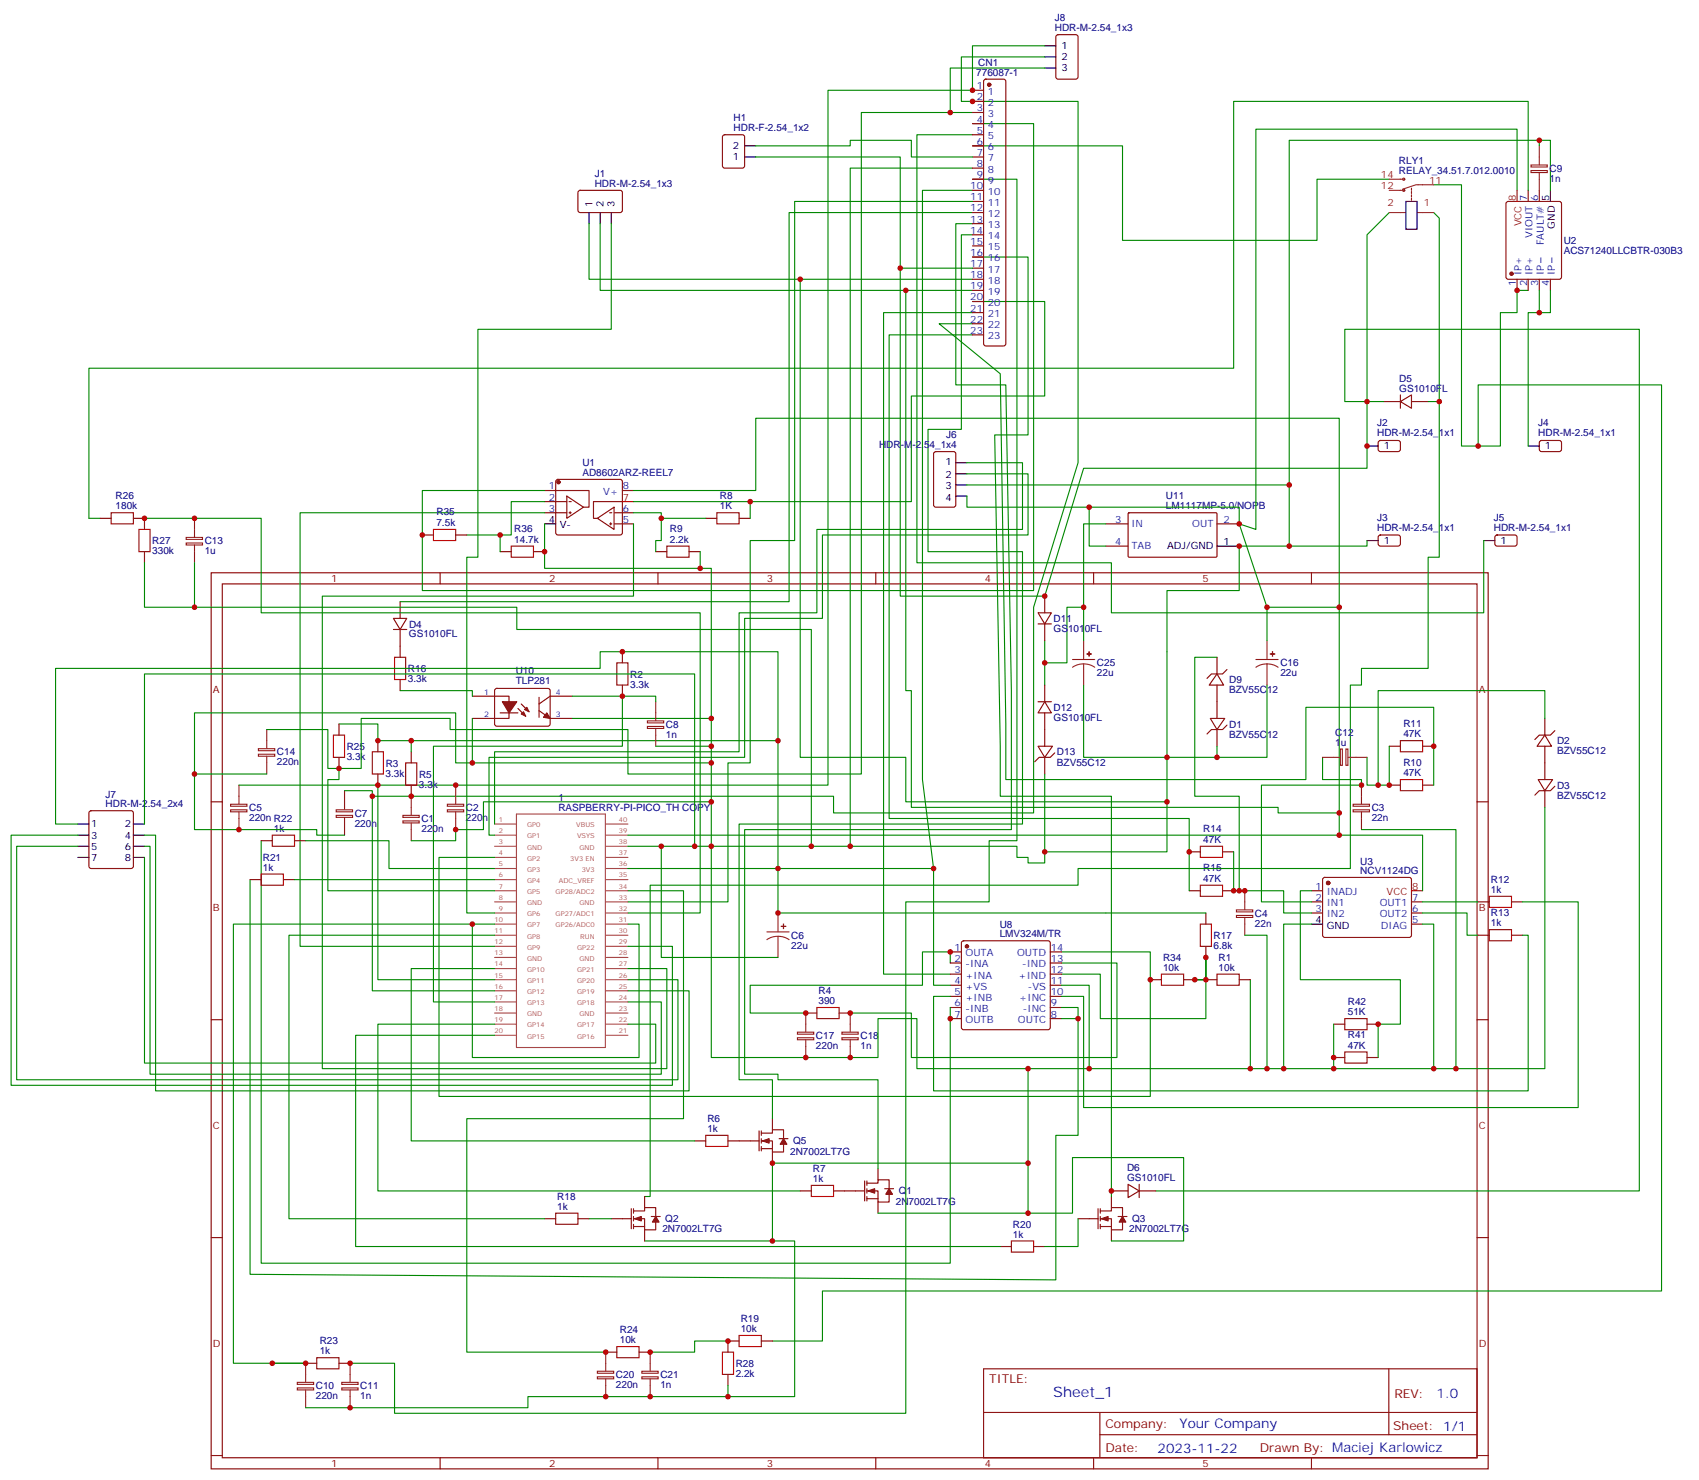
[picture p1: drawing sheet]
<svg xmlns="http://www.w3.org/2000/svg" width="539mm" height="470mm" viewBox="0 0 539 470" stroke-linecap="round" stroke-linejoin="round" font-family="sans-serif">
<g fill="none" stroke="#870000" stroke-width=".35">
<path d="M335.4 11.2l.4-.2h5.7l.6 .4 .1 13-.5 .7h-5.9l-.6-.4-.1-13zM308.7 28.6h3.5M308.7 32.2h3.5M308.7 35.7h3.5M308.7 39.2h3.5M312.4 25.3l.5-.2h5.7l.5 .2 .2 .5v83.3l-.3 .5-.4 .2h-5.7l-.5-.2-.2-.5v-83.3zM229.5 43l.5-.2h5.7l.6 .4 .1 9.4-.5 .7h-5.9l-.6-.4-.1-9.4zM308.7 42.8h3.5M308.7 46.3h3.5M308.7 49.8h3.5M308.7 53.3h3.5M308.7 56.9h3.5"/>
<path d="M183.7 60.6l.4-.2 13 .1 .5 .6-.1 5.9-.7 .5-12.9-.1-.5-.7v-5.6zM308.7 60.4h3.5M308.7 63.9h3.5M308.7 67.5h3.5M308.7 71h3.5M308.7 74.5h3.5M308.7 78h3.5M478.2 64.1l.5-.2h16.2l.5 .2 .3 .5v23.3l-.3 .5-.5 .2h-16.2l-.5-.2-.2-.5v-23.3zM485.1 60.4v3.5M488.6 60.4v3.5M308.7 81.6h3.5M308.7 85.1h3.5"/>
<path d="M308.7 88.6h3.5M308.7 92.1h3.5M308.7 95.7h3.5M308.7 99.2h3.5M481.5 88.6v3.5M485.1 88.6v3.5M488.6 88.6v3.5M492.1 88.6v3.5M308.7 102.7h3.5M308.7 106.3h3.5M437.7 140l.4-.2h6l.4 .7-.1 2.4-.6 .4-5.9-.1-.5-.6v-2.1zM439.2 127.4h5.3"/>
<path d="M444.5 127.4l3.5-2.1v4.2zM444.5 125.3v4.2M448 127.4h5.3M488.8 140l.5-.2h5.9l.5 .7-.1 2.4-.7 .4-5.9-.1-.4-.6v-2.1zM172.9 155.6h14.1v5.3h-1.8M172.9 159.2h7M176.6 152.3l.5-.2h19.7l.5 .2 .3 .5v16.3l-.3 .5-.5 .2h-19.7l-.5-.3-.2-.4v-16.3zM179.9 157.4l5.3 3.5-5.3 3.6zM180.6 159.2h.7M197.6 159.2h-9.2v5.3h1.4M197.6 155.6h3.5M296.6 143.5l.4-.2h5.7l.6 .4 .1 16.5-.5 .7h-5.9l-.6-.4-.1-16.5z"/>
<path d="M31.7 164.5h3.6M42.3 164.5h3.6v3.5M45.9 175v3.6M134.1 169.8h3.5M144.6 169.8h3.6M158.7 175h3.6M169.3 175h3.6M172.9 162.7h7M180.6 162.7h.7M181 162.3v.8M189.6 164.5l5.3-3.6v7.1zM193.5 166.2h.7"/>
<path d="M193.5 162.7h.7M193.9 165.9v.7M195.1 166.2h6M195.1 162.7h6M208.1 175h3.6M218.7 175h3.5M224 164.5h3.5M234.6 164.5h3.5M351 166.2h7.1M351 173.3h7.1M358.1 162.9l.3-.2h27.7l.2 .4-.1 13.5-.3 .2h-27.7l-.1-.3zM386.3 166.2h7"/>
<path d="M437.7 170l.4-.2h6l.4 .7-.1 2.4-.6 .4-5.9-.1-.5-.6v-2.1zM474.7 170l.5-.2h5.9l.4 .7v2.4l-.7 .4-5.9-.1-.4-.6v-2.1zM67 181.8h405.4v284.3h-405.4zM70.6 185.3h398.2v277.3h-398.2zM124.9 196.2h4.2l-2.1 3.5zM124.9 199.7h4.2M127 190.9v5.3M127 199.7v8.9M139.7 181.8v3.5M208.8 181.8v3.5M278 181.8v3.5M329.5 194.5h4.2l-2.1 3.5z"/>
<path d="M329.5 198h4.2M331.6 189.2v5.3M331.6 198v5.3M347.1 181.8v3.5M416.3 181.8v3.5M127 215.6v3.5M157.2 218.6l.5-.2 16.5 .1 .4 .6v10.9l-.7 .4h-16.5l-.4-.7v-10.6zM197.6 206.8v3.5M197.6 217.4v3.5M331.6 217.4v5.3M386.3 213.9l2.1 3.5h-4.6zM386.3 208.6v5.3"/>
<path d="M386.3 217.4v10.6M389.5 212.4l-1.4 1.5h-3.6l-1.4 1.4M107.6 229.7v3.6M119.9 235v3.5M130.5 238.5v3.6M149.9 220.9h11.7v7.1h-11.7M158.7 226.2h5.7M164.4 224.8l2.5 2.5M165.5 223.4l2.4 2.4M171.1 225.5l3.5 2.5h7.1M171.1 221.3v6.3M181.7 220.9h-7.1l-3.5 2.5"/>
<path d="M329.5 236.8h4.6l-2.5 3.5zM329.5 222.7h4.2M331.6 222.7l2.1 3.5h-4.2zM331.6 226.2v10.6M334.8 238.9l-1.4 1.4h-3.6l-1.4 1.4M384.2 228h4.6l-2.5 3.5zM386.3 231.5v5.3M389.5 230.1l-1.4 1.4h-3.6l-1.4 1.4M441 236.8h3.5M451.6 236.8h3.5M490.4 233.3l2.1 3.5h-4.6zM490.4 228v5.3"/>
<path d="M490.4 236.8v10.6M493.5 231.8l-1.4 1.5h-3.5l-1.4 1.4M28.5 257.5l.4-.3h12.7l.5 .3 .2 .5v16.9l-.2 .5-.5 .2h-12.7l-.5-.2-.2-.5v-16.9zM67 254.4h3.6M107.6 240.3v3.5M119.9 245.6v3.5M130.5 249.1v3.6M331.6 240.3v5.3M441 249.1h3.5M451.6 249.1h3.5M468.8 254.4h3.6M488.2 247.4h4.6l-2.4 3.5z"/>
<path d="M490.4 250.9v5.3M493.5 249.5l-1.4 1.4h-3.5l-1.4 1.4M79.4 279.1h3.5M82.9 266.8h3.5M90 279.1h3.5M93.5 266.8h3.5M377.5 270.3h3.5M388.1 270.3h3.5M420 278.6l.5-.2 27.1 .1 .4 .6v17.9l-.7 .5-27.1-.1-.4-.6v-17.7zM305.4 298.7l.5-.2h26.8l.5 .2 .2 .5v26.8l-.3 .5-.4 .2h-26.8l-.5-.2-.2-.5v-26.8zM377.5 282.6h3.5M382.8 289.7v3.5"/>
<path d="M388.1 282.6h3.5M416.3 282.6h3.5M416.3 286.2h3.5M416.3 289.7h3.5M448 286.2h3.6M448 289.7h3.6M448 293.2h3.6M469.2 286.2h3.5M469.2 296.8h3.5M479.8 286.2h3.5M479.8 296.8h3.5M301.6 302h3.6"/>
<path d="M301.6 305.6h3.6M301.6 309.1h3.6M301.6 312.6h3.6M301.6 316.2h3.6M301.6 319.7h3.6M333.4 302h3.5M333.4 305.6h3.5M333.4 309.1h3.5M333.4 312.6h3.5M333.4 316.2h3.5M333.4 319.7h3.5M365.1 310.9h3.6"/>
<path d="M375.7 310.9h3.5M382.8 310.9h3.5M382.8 300.3v3.5M393.3 310.9h3.6M67 323.6h3.6M255.8 321.5h3.5M266.3 321.5h3.6M301.6 323.2h3.6M333.4 323.2h3.5M423.3 325h3.6M423.3 335.6h3.6M433.9 325h3.5"/>
<path d="M433.9 335.6h3.5M468.8 323.6h3.6M240.9 358.8v6.4M241.7 359.6h3.5v-1.1h3.5v2.8M241.7 358.8v1.5M245.2 355v3.5M204.6 379.7v3.5M220.5 362h3.5M231.1 362h9.8M241.7 362h3.5v3.5h3.5v-2.4M241.7 361.3v1.4M241.7 363.8v1.4"/>
<path d="M241.7 364.5h3.5M245.2 365.5v3.6M247.3 361.3h2.8M254 377.9h3.5M264.6 377.9h9.9M274.5 374.7v6.4M275.2 377.9h3.5v3.5h3.5v-2.4M275.2 375.4h3.5v-1h3.5v2.8M275.2 374.7v1.4M275.2 377.2v1.4M275.2 379.7v1.4M278.7 370.8v3.6"/>
<path d="M280.8 377.2h2.8M352.8 377.9h5.3M352.8 379.7v3.5M358.1 375.8l3.5 2.1-3.5 2.1zM361.6 377.9h5.3M361.6 375.8v4.2M67 392.7h3.6M172.9 386.7h3.5M183.4 386.7h3.6M194 386.7h6.4M200.4 383.5v6.4M201.1 386.7h3.5v3.5h3.5v-2.4"/>
<path d="M201.1 384.2h3.5v-1h3.5v2.8M201.1 383.5v1.5M201.1 386v1.4M201.1 388.5v1.4M201.1 389.2h3.5M204.6 390.2v3.6M206.7 386h2.8M275.2 380.4h3.5M278.7 381.4v3.6M317.5 395.5h3.5M328.1 395.5h3.5M342.2 386.7h6.3"/>
<path d="M348.5 383.5v6.4M349.2 386.7h3.6v3.5h3.5v-2.4M349.2 384.2h3.6v-1h3.5v2.8M349.2 389.2h3.6M349.2 383.5v1.5M349.2 386v1.4M349.2 388.5v1.4M352.8 390.2v3.6M354.9 386h2.8M468.8 392.7h3.6M97 432.6h3.5M107.6 432.6h3.5"/>
<path d="M192.3 429h3.5M202.8 429h3.6M231.1 436.1v3.5M234.6 425.5h-3.5v3.5M241.7 425.5h3.5M312.2 434.3h156.6v28.3h-156.6zM440.8 434.4v20.8M312.2 448.2h156.5M349.1 455.2h119.6M349.1 448.2v14.1M67 461.9h3.6M139.7 462.6v3.5"/>
<path d="M208.8 462.6v3.5M278 462.6v3.5M347.1 462.6v3.5M416.3 462.6v3.5M468.8 461.9h3.6"/>
</g>
<g fill="none" stroke="#a64a4a" stroke-width=".35">
<path d="M163.9 258.3h28.3v74.1h-28.3zM157 261.5h6.9M157 265h6.9M157 268.5h6.9M157 272.1h6.9M157 275.6h6.9M157 279.1h6.9M192.4 261.5h6.9M192.4 265h6.9M192.4 268.5h6.9M192.4 272.1h6.9M192.4 275.6h6.9"/>
<path d="M192.4 279.1h6.9M157 282.6h6.9M157 286.2h6.9M157 289.7h6.9M157 293.2h6.9M157 296.8h6.9M192.4 282.6h6.9M192.4 286.2h6.9M192.4 289.7h6.9M192.4 293.2h6.9M192.4 296.8h6.9M157 300.3h6.9"/>
<path d="M157 303.8h6.9M157 307.3h6.9M157 310.9h6.9M157 314.4h6.9M157 317.9h6.9M192.4 300.3h6.9M192.4 303.8h6.9M192.4 307.3h6.9M192.4 310.9h6.9M192.4 314.4h6.9M192.4 317.9h6.9M157 321.5h6.9"/>
<path d="M157 325h6.9M157 328.5h6.9M192.4 321.5h6.9M192.4 325h6.9M192.4 328.5h6.9"/>
</g>
<g fill="none" stroke="#8c2424" stroke-width=".35">
<path d="M441 56.9h4.6M448 59.7v.7M455.1 58.6a18.2 18.2 0 0 0-9.9 1.4M486 52.4h5.1v.6h-5.1zM486 54.1h5.1v.7h-5.1zM488.6 46.3v6M488.6 54.8v5.6M441 67.5h4.9M441 60.4h4.6M448 60.7v.8M448 61.8v.7M448 62.9v.7"/>
<path d="M450.1 67.5h5M59.1 170.5h5.2v.7h-5.2zM59.1 172.3h5.2v.6h-5.2zM61.7 164.5v6M61.7 172.9v5.7M340.4 209.3h7.1M344 210.7l-1.9 .2-1.7 .8M344 210.7l1.8 .2 1.7 .8M344 203.3v6M344 210.7v6.7M398.6 209.3h7.1M402.2 210.7l-1.9 .2-1.7 .8"/>
<path d="M402.2 210.7l1.8 .2 1.7 .8M402.2 203.3v6M402.2 210.7v6.7M82 237.6h5.2v.6h-5.2zM82 239.3h5.2v.7h-5.2zM84.7 231.5v6M84.7 240v5.6M205.5 228.7h5.2v.7h-5.2zM205.5 230.5h5.2v.6h-5.2zM208.1 222.7v6M208.1 231.1v5.7M425.4 237.7h.7v5.2h-.7z"/>
<path d="M427.2 237.7h.6v5.2h-.6zM73.2 255.2h5.2v.6h-5.2zM73.2 257h5.2v.6h-5.2zM75.8 249.1v6M75.8 257.6v5.6M106.7 257h5.2v.6h-5.2zM106.7 258.7h5.2v.7h-5.2zM109.4 250.9v6M109.4 259.4v5.6M127.9 258.7h5.2v.7h-5.2zM130.5 252.7v6M142 255.2h5.2v.6h-5.2z"/>
<path d="M142 257h5.2v.6h-5.2zM144.6 249.1v6M144.6 257.6v5.6M419.8 240.3h5.6M427.9 240.3h6M429.5 255.2h5.2v.6h-5.2zM429.5 257h5.2v.6h-5.2zM432.2 249.1v6M432.2 257.6v5.6M127.9 260.5h5.2v.6h-5.2zM130.5 261.1v5.7M243.4 295.7h7.1"/>
<path d="M246.9 297.1l-1.8 .2-1.7 .9M246.9 297.1l1.9 .2 1.7 .9M246.9 289.7v6M246.9 297.1v6.7M392.5 288.7h5.2v.6h-5.2zM392.5 290.5h5.2v.6h-5.2zM395.1 282.6v6M395.1 291.1v5.7M253.1 327.5h5.2v.7h-5.2zM253.1 329.3h5.2v.6h-5.2zM255.8 321.5v5.9M255.8 329.9v5.7"/>
<path d="M267.2 327.5h5.2v.7h-5.2zM267.2 329.3h5.2v.6h-5.2zM269.9 321.5v5.9M269.9 329.9v5.7M94.4 438.6h5.2v.7h-5.2zM97 432.6v6M108.5 438.6h5.2v.7h-5.2zM111.1 432.6v6M189.6 435.1h5.2v.7h-5.2zM189.6 436.9h5.2v.6h-5.2zM192.3 429v6M192.3 437.5v5.7"/>
<path d="M203.7 435.1h5.2v.7h-5.2zM203.7 436.9h5.2v.6h-5.2zM206.4 429v6M206.4 437.5v5.7M94.4 440.4h5.2v.6h-5.2zM97 441v5.7M108.5 440.4h5.2v.6h-5.2zM111.1 441v5.7"/>
<circle cx="445.6" cy="56.9" r=".35"/>
<circle cx="445.6" cy="60.4" r=".35"/>
</g>
<g fill="none" stroke="#a10000" stroke-width=".35">
<path d="M35.3 162.7h7v3.5h-7zM44.1 168h3.5v7h-3.5zM137.6 168h7v3.5h-7zM162.3 173.3h7v3.5h-7zM211.7 173.3h7v3.5h-7zM227.5 162.7h7.1v3.5h-7.1zM125.2 208.6h3.6v7h-3.6zM195.8 210.3h3.5v7.1h-3.5zM105.8 233.3h3.6v7h-3.6zM118.2 238.5h3.5v7.1h-3.5zM444.5 235h7.1v3.5h-7.1zM128.8 242.1h3.5v7h-3.5z"/>
<path d="M444.5 247.4h7.1v3.5h-7.1zM82.9 277.4h7.1v3.5h-7.1zM86.4 265h7.1v3.5h-7.1zM381 268.5h7.1v3.6h-7.1zM381 293.2h3.5v7.1h-3.5zM381 280.9h7.1v3.5h-7.1zM472.7 284.4h7.1v3.5h-7.1zM472.7 295h7.1v3.5h-7.1zM259.3 319.7h7v3.5h-7zM368.7 309.1h7v3.5h-7zM386.3 309.1h7v3.5h-7zM426.9 323.2h7v3.5h-7z"/>
<path d="M426.9 333.8h7v3.5h-7zM224 360.3h7.1v3.5h-7.1zM257.5 376.1h7.1v3.6h-7.1zM176.4 385h7v3.5h-7zM321 393.8h7.1v3.5h-7.1zM100.5 430.8h7.1v3.5h-7.1zM195.8 427.3h7v3.5h-7zM229.3 429h3.5v7.1h-3.5zM234.6 423.8h7.1v3.5h-7.1z"/>
</g>
<g fill="none" stroke="#008700" stroke-width=".35">
<path d="M331.6 14.5h-22.9v14.1h-45.9v220.5h-142.9v61.8h37.1M331.6 18.1h-26.4v14.1h37v114.6l-14.1 45.9v65.3h-63.5v-5.3h-146.4v61.7h38.8M308.7 39.2h19.4v148.2h-194v-31.8h38.8M308.7 35.7h-35.3v209.9h-74.1v-14.1h-56.4v-3.5h-28.2v15.8h-7.1M331.6 21.6h-30v14.1M239.9 49.8h45.9v139.4h45.8l12.4-40.6h89.9v-74.1l7.1-7M239.9 46.3h30v-1.8h19.4v5.3h19.4M308.7 53.3h-38.8v215.2h-44.1v-26.4h-75.9v-14.1M308.7 42.8h-17.7v135.8h61.8v15.9h118.2v-23M308.7 46.3h47.6v30h61.7v-19.4h23M308.7 56.9h14.1v209.9h-8.8v19.4h-26.5v162.3h-162.3v-15.9h-14.1M455.1 58.6h8.8v82.9h5.3v-19.4h58.2v287.5h-266.3v15.9h-15.9"/>
<path d="M488.6 44.5v1.8M187 71v17.6h67M190.5 71v21.1h97M194 71v33.5h-42.3v72.3h-3.5v112.9h8.8M308.7 67.5h-58.2v123.4h-123.5M308.7 74.5h-3.5v61.7h-10.6v38.8h30v86.5h-90v81.1h10.6v12.4M308.7 71h-5.3v51.1h15.9l1.7 97v44.1h-84.6v77.7h10.5v1.7h31.8v28.2M308.7 60.4h-15.9v187l3.5 28.2M308.7 63.9h-56.5v107.6h-14.1v70.6h-7v44.1h-31.8M455.1 67.5l1.7 1.7v107.6h-3.5v35.3h-21.1v5.3h-3.6v58.2h-86.4v5.3h-135.8v98.8h-1.8M481.5 60.4v-19.4h-82.9v127l-5.3-1.8M485.1 60.4v-28.2h-93.5v84.6h-363.4v47.7h3.5"/>
<path d="M492.1 60.4v-15.9h-82.9v109.4M285.8 85.1h22.9M308.7 99.2h-28.2v209.9h21.1M308.7 95.7h22.9v30h-42.3v33.5h-88.2M308.7 81.6h17.6v56.4h-10.6l1.8 98.8v15.9h35.3v127M308.7 88.6h-54.7v151.7h33.5v14.1h82.9M308.7 92.1h-21.2v127h1.8v37.1h116.4v1.8h19.4M485.1 92.1h-3.6v7.1h-5.3v42.3h-7M488.6 92.1v7.1h-3.5v42.3M492.1 92.1v7.1h-3.5M308.7 102.7h-10.6l19.4 15.9 1.8 111.1v17.7h95.2v-23h40.6v24.7M308.7 106.3h-26.5v153.4h95.3v22.9"/>
<path d="M439.2 127.4h-12.3v-22.9h93.4v273.4h-153.4M453.3 127.4h3.5M172.9 159.2h-10.6v10.6h-14.1M201.1 155.6h38.8v-22.9h185.2v60M238.1 159.2v5.3M306.9 146.8h17.7v21.2h-65.3v26.5h-24.7v44h-77.6v23M306.9 150.4h19.4v19.4h-65.2v26.4h-24.7v44.1h-81.2v24.7h1.8M306.9 153.9h102.3v19.4M306.9 157.4v3.5h38.8M45.9 178.6v14.1h15.8M45.9 164.5h37v30h139.3v95.2h-22.9M61.7 178.6v14.1"/>
<path d="M158.7 169.8v5.2M172.9 162.7h-77.7v137.6h61.8M172.9 166.2v14.1h52.9v47.7M201.1 162.7h8.8v1.8h14.1M201.1 166.2v23h-98.8v149.9h109.4v-31.8h-12.4M209.9 164.5v7h-1.8v3.5M222.2 175v5.3M351 166.2h-7v37.1M351 173.3h-5.3v-12.4h47.6v5.3l8.9 26.5v10.6M433.9 171.5v1.8h-40.6v14.1h-22.9v82.9h-38.8M61.7 192.7h102.3v7h93.5v68.8M344 192.7h-5.3v17.6h-7.1"/>
<path d="M402.2 192.7h22.9v72.3h-225.8M127 219.1h22.9v1.8M331.6 203.3v14.1M344 217.4v22.9h58.2v-22.9M386.3 208.6h-7.1v44.1h14.1v29.9M84.7 231.5h19.4v12.3h3.5v3.6h-3.5v35.2h52.9M107.6 229.7h12.3v5.3h10.6v3.5M130.5 235h116.4M181.7 228h44.1v14.1M181.7 220.9h15.9v15.9h-60v81.1h19.4M197.6 220.9h10.5v1.8M208.1 236.8h17.7"/>
<path d="M386.3 236.8v3.5M441 236.8v12.3h-3.6M490.4 228v-8.9h-53v30h-3.5v-8.8M61.7 245.6h23M75.8 249.1h44.1M109.4 250.9h8.8v1.8M149.9 242.1h-5.3v-15.9h-82.9v37h38.8v1.8h8.9M225.8 254.4h-72.3v8.8h-8.9v3.6h-14.1M331.6 245.6v28.2h-5.3v-1.7h-3.5v-3.6h-52.9M419.8 240.3v7.1h12.4v1.7h-31.8v37.1h15.9M490.4 256.2v82.9h-28.3M24.7 261.5h-7.1v-49.4h172.9v-5.3h56.4v68.8h49.4v37h5.3"/>
<path d="M24.7 265h-21.2v79.4h209.9v-44.1h-14.1M24.7 268.5h-19.4v74.1h209.9v-31.7h-15.9M45.9 261.5v-47.6h174.6v54.6M45.9 272.1v65.2h162.2v-12.3h-8.8M45.9 268.5h1.7v72.4h162.3v-23h-10.6M45.9 265h3.5v81.1h169.3v-31.7h-19.4M79.4 279.1v125.3l255.7 1.7v-45.8h7.1v-37.1h-5.3M82.9 266.8v134h218.7v-81.1M93.5 279.1h63.5M97 266.8h26.5v8.8h33.5M157 272.1h-17.7v75.8h225.8v-45.9h-28.2M199.3 268.5h26.5v67.1h52.9v-12.4h12.3v15.9h105.9v-28.2"/>
<path d="M199.3 275.6h47.6v14.1h135.9M209.9 268.5v35.3h37M391.6 270.3v12.3h15.9v7.1h8.8M425.1 265h26.5v17.6M432.2 263.2h29.9v75.9h-38.8M149.9 293.2v42.4h52.9v-42.4h-3.5M157 296.8h-65.3v89.9h81.2M157 293.2h-82.9v139.4h22.9M199.3 282.6h17.7v72.4h-68.8v74h44.1M395.1 296.8h7.1v42.3M416.3 293.2h-8.8v45.9h-10.6M416.3 282.6h-3.6v28.3h31.8v14.1h-7.1v10.6"/>
<path d="M451.6 289.7h14.1v7.1h3.5M451.6 293.2h3.5v45.9M451.6 286.2h17.6M483.3 286.2h17.6v65.2h-156.9v-35.2h-7.1M483.3 296.8h1.8v49.3h-188.8v-29.9h5.3M157 307.3h-26.5v54.7h90M301.6 305.6v-3.6h-8.8v10.6h-54.7v8.9h17.7M336.9 305.6h17.6v30h-65.2v-14.1h-19.4M336.9 309.1h12.3v14.1h33.6v-19.4v7.1h-3.6h3.6M336.9 312.6h8.8v26.5M336.9 319.7h5.3v3.5M157 325h-37.1v52.9h134.1"/>
<path d="M157 328.5h-44.1v67h204.6M326.3 339.1v45.9h-47.6M423.3 325v14.1h-15.8M326.3 369.1h-81.1v24.7h-40.6M187 386.7h7M245.2 393.8h7v49.4h-21.1M326.3 385h14.1v-17.7h35.3v26.5h-22.9M342.2 386.7v8.8h-10.6M231.1 425.5h-10.6v3.5h-14.1M231.1 439.6v3.6h-63.5v3.5h-70.6"/>
</g>
<g fill="#8c2424" stroke="#8c2424" stroke-width=".35">
<path d="M403.2 207.5h1.4z"/>
<path d="M403.9 206.8v1.4z"/>
<path d="M345 207.5h1.4z"/>
<path d="M345.7 206.8v1.4z"/>
<path d="M248 293.9l1.4 .1z"/>
<path d="M248.7 293.2v1.4z"/>
</g>
<g fill="none" stroke="#000" stroke-width=".35">
<path d="M331.6 14.5h3.5M331.6 18.1h3.5M331.6 21.6h3.5M236.4 49.8h3.5M236.4 46.3h3.5M187 67.5v3.5M190.5 67.5v3.5M194 67.5v3.5M446.3 63.9h3.5v8.8h-3.5zM492.1 60.4v3.5M303.4 146.8h3.5M303.4 150.4h3.5"/>
<path d="M303.4 153.9h3.5M303.4 157.4h3.5M433.9 141.5h3.5M485.1 141.5h3.5M172.9 166.2h3.5M386.3 173.3h7M433.9 171.5h3.5M471 171.5h3.5M24.7 261.5h3.5M24.7 265h3.5M24.7 268.5h3.5M24.7 272.1h3.5"/>
<path d="M42.3 261.5h3.6M42.3 265h3.6M42.3 268.5h3.6M42.3 272.1h3.6M416.3 293.2h3.5"/>
</g>
<g fill="#870000" stroke="#870000" stroke-width=".35">
<path d="M173.6 226.2l1 1.8-2.1-.4z"/>
<path d="M165.5 226.6l.7-.8 .7 1.5z"/>
<path d="M167.2 224.4l.7 1.4-1.4-.7z"/>
<path d="M159.5 222.7h4.5l-2.4 3.5z"/>
<path d="M248.7 361.3l1.1 1.8h-2.2z"/>
<path d="M242 362l2.1-.7v1.4z"/>
<path d="M282.2 377.2l1.1 1.8h-2.1z"/>
<path d="M275.5 377.9l2.1-.7v1.4z"/>
<path d="M208.1 386l1.1 1.8h-2.1z"/>
<path d="M201.4 386.7l2.2-.7v1.4z"/>
<path d="M356.3 386l1.1 1.8h-2.2z"/>
<path d="M349.6 386.7l2.1-.7v1.4z"/>
<circle cx="177.3" cy="153" r=".53"/>
<circle cx="421.6" cy="280.2" r=".53"/>
<circle cx="306.9" cy="300.3" r=".53"/>
<circle cx="479.8" cy="86.9" r=".53"/>
<circle cx="314" cy="26.9" r=".53"/>
</g>
<path d="M481.5 60.4v3.5M197.6 159.2h3.5M448 282.6h3.6" fill="none" stroke="#f00" stroke-width=".35"/>
<g fill="#c00">
<circle cx="269.9" cy="321.5" r=".88"/>
<circle cx="269.9" cy="335.6" r=".88"/>
<circle cx="255.8" cy="335.6" r=".88"/>
<circle cx="382.8" cy="310.9" r=".88"/>
<circle cx="382.8" cy="303.8" r=".88"/>
<circle cx="225.8" cy="268.5" r=".88"/>
<circle cx="331.6" cy="210.3" r=".88"/>
<circle cx="344" cy="192.7" r=".88"/>
<circle cx="370.4" cy="240.3" r=".88"/>
<circle cx="393.3" cy="166.2" r=".88"/>
<circle cx="269.9" cy="268.5" r=".88"/>
<circle cx="331.6" cy="270.3" r=".88"/>
<circle cx="225.8" cy="242.1" r=".88"/>
<circle cx="197.6" cy="220.9" r=".88"/>
<circle cx="246.9" cy="275.6" r=".88"/>
<circle cx="119.9" cy="249.1" r=".88"/>
<circle cx="130.5" cy="252.7" r=".88"/>
<circle cx="144.6" cy="249.1" r=".88"/>
<circle cx="225.8" cy="254.4" r=".88"/>
<circle cx="144.6" cy="263.2" r=".88"/>
<circle cx="246.9" cy="235" r=".88"/>
<circle cx="130.5" cy="235" r=".88"/>
<circle cx="326.3" cy="339.1" r=".88"/>
<circle cx="326.3" cy="369.1" r=".88"/>
<circle cx="402.2" cy="192.7" r=".88"/>
<circle cx="425.1" cy="192.7" r=".88"/>
<circle cx="225.8" cy="228" r=".88"/>
<circle cx="134.1" cy="169.8" r=".88"/>
<circle cx="172.9" cy="175" r=".88"/>
<circle cx="158.8" cy="169.8" r=".88"/>
<circle cx="246.9" cy="289.7" r=".88"/>
<circle cx="209.9" cy="268.5" r=".88"/>
<circle cx="238.1" cy="159.2" r=".88"/>
<circle cx="209.9" cy="164.5" r=".88"/>
<circle cx="222.3" cy="180.3" r=".88"/>
<circle cx="255.8" cy="321.5" r=".88"/>
<circle cx="301.6" cy="302" r=".88"/>
<circle cx="379.2" cy="310.9" r=".88"/>
<circle cx="365.1" cy="310.9" r=".88"/>
<circle cx="345.7" cy="339.1" r=".88"/>
<circle cx="396.9" cy="339.1" r=".88"/>
<circle cx="437.4" cy="325" r=".88"/>
<circle cx="407.5" cy="339.1" r=".88"/>
<circle cx="423.3" cy="335.6" r=".88"/>
<circle cx="423.3" cy="339.1" r=".88"/>
<circle cx="425.1" cy="265" r=".88"/>
<circle cx="455.1" cy="236.8" r=".88"/>
<circle cx="455.1" cy="339.1" r=".88"/>
<circle cx="391.6" cy="282.6" r=".88"/>
<circle cx="395.1" cy="282.6" r=".88"/>
<circle cx="402.2" cy="339.1" r=".88"/>
<circle cx="377.5" cy="270.3" r=".88"/>
<circle cx="462.1" cy="339.1" r=".88"/>
<circle cx="393.3" cy="282.6" r=".88"/>
<circle cx="386.3" cy="240.3" r=".88"/>
<circle cx="393.3" cy="173.3" r=".88"/>
<circle cx="245.2" cy="369.1" r=".88"/>
<circle cx="456.8" cy="127.4" r=".88"/>
<circle cx="231.1" cy="425.5" r=".88"/>
<circle cx="206.4" cy="429" r=".88"/>
<circle cx="192.3" cy="429" r=".88"/>
<circle cx="192.3" cy="443.2" r=".88"/>
<circle cx="206.4" cy="443.2" r=".88"/>
<circle cx="245.2" cy="393.8" r=".88"/>
<circle cx="231.1" cy="443.2" r=".88"/>
<circle cx="326.3" cy="385" r=".88"/>
<circle cx="370.4" cy="254.4" r=".88"/>
<circle cx="425.1" cy="258" r=".88"/>
<circle cx="342.2" cy="323.2" r=".88"/>
<circle cx="301.6" cy="323.2" r=".88"/>
<circle cx="97" cy="432.6" r=".88"/>
<circle cx="86.4" cy="432.6" r=".88"/>
<circle cx="111.1" cy="446.7" r=".88"/>
<circle cx="111.1" cy="432.6" r=".88"/>
<circle cx="118.2" cy="252.7" r=".88"/>
<circle cx="149.9" cy="242.1" r=".88"/>
<circle cx="75.8" cy="263.2" r=".88"/>
<circle cx="225.8" cy="236.8" r=".88"/>
<circle cx="352.8" cy="377.9" r=".88"/>
<circle cx="433.9" cy="141.5" r=".88"/>
<circle cx="433.9" cy="127.4" r=".88"/>
<circle cx="331.6" cy="189.2" r=".88"/>
<circle cx="409.2" cy="173.3" r=".88"/>
<circle cx="345.7" cy="160.9" r=".88"/>
<circle cx="197.6" cy="206.8" r=".88"/>
<circle cx="220.5" cy="268.5" r=".88"/>
<circle cx="469.2" cy="141.5" r=".88"/>
<circle cx="45.9" cy="164.5" r=".88"/>
<circle cx="61.7" cy="164.5" r=".88"/>
<circle cx="481.5" cy="92.1" r=".88"/>
<circle cx="488.6" cy="99.2" r=".88"/>
<circle cx="409.2" cy="153.9" r=".88"/>
<circle cx="488.6" cy="44.5" r=".88"/>
<circle cx="257.5" cy="268.5" r=".88"/>
<circle cx="61.7" cy="192.7" r=".88"/>
<circle cx="432.2" cy="249.1" r=".88"/>
<circle cx="437.4" cy="249.1" r=".88"/>
<circle cx="441" cy="249.1" r=".88"/>
<circle cx="149.9" cy="293.2" r=".88"/>
<circle cx="296.3" cy="275.6" r=".88"/>
<circle cx="119.9" cy="235" r=".88"/>
<circle cx="107.6" cy="243.8" r=".88"/>
<circle cx="61.7" cy="245.6" r=".88"/>
<circle cx="285.8" cy="85.1" r=".88"/>
<circle cx="287.5" cy="92.1" r=".88"/>
<circle cx="254" cy="88.6" r=".88"/>
<circle cx="308.7" cy="28.6" r=".88"/>
<circle cx="308.7" cy="32.2" r=".88"/>
<circle cx="301.6" cy="35.7" r=".88"/>
</g>
<text font-size="4.6" fill="#00f" x="334.3" y="443.4">Sheet_1</text>
<g font-size="4.2" fill="#00f">
<text x="456" y="443.6">1.0</text>
<text x="374.4" y="453.2">Your Company</text>
<text x="367.5" y="461">2023-11-22</text>
</g>
<g font-size="3.9" fill="#800">
<text x="314" y="438.9">TITLE:</text>
<text x="442.6" y="443.6">REV:</text>
<text x="350.9" y="453.1">Company:</text>
<text x="442.2" y="453.7">Sheet: 1/1</text>
<text x="350.9" y="460.8">Date:</text>
<text x="399.9" y="460.9">Drawn By: Maciej Karlowicz</text>
</g>
<g font-size="3.2" fill="#000080">
<text x="334.8" y="9.9">HDR-M-2.54_1x3</text>
<text x="334.8" y="6.7">J8</text>
<text x="309.9" y="24">776087-1</text>
<text x="310.5" y="20.8">CN1</text>
<text x="232.8" y="41.7">HDR-F-2.54_1x2</text>
<text x="232.8" y="38.5">H1</text>
<text x="444" y="51.9">RLY1</text>
<text x="188.8" y="59.3">HDR-M-2.54_1x3</text>
<text x="188.8" y="56.2">J1</text>
<text x="444" y="55.1">RELAY_34.51.7.012.0010</text>
<text x="491.8" y="54.5">C9</text>
<text x="491.8" y="57.7">1n</text>
<text x="496.4" y="77.4">U2</text>
<text x="496.4" y="80.6">ACS71240LLCBTR-030B3</text>
<text x="444.2" y="124.2">GS1010FL</text>
<text x="444.2" y="121.1">D5</text>
<text x="437.1" y="135.2">J2</text>
<text x="488.3" y="135.2">J4</text>
<text x="279" y="142.2">HDR-M-2.54_1x4</text>
<text x="300.4" y="139.1">J6</text>
<text x="437.1" y="138.4">HDR-M-2.54_1x1</text>
<text x="488.3" y="138.4">HDR-M-2.54_1x1</text>
<text x="184.8" y="148">U1</text>
<text x="184.8" y="150.9">AD8602ARZ-REEL7</text>
<text x="36.7" y="161.6">180k</text>
<text x="36.7" y="158.5">R26</text>
<text x="228.5" y="161.6">1K</text>
<text x="228.5" y="158.3">R8</text>
<text x="370.1" y="161.5">LM1117MP-5.0/NOPB</text>
<text x="370.1" y="158.3">U11</text>
<text x="138.5" y="166.9">7.5k</text>
<text x="138.5" y="163.5">R35</text>
<text x="437.1" y="165.2">J3</text>
<text x="474.2" y="165.2">J5</text>
<text x="48.3" y="172.7">R27</text>
<text x="65" y="172.7">C13</text>
<text x="163.2" y="172.2">14.7k</text>
<text x="163.2" y="168.8">R36</text>
<text x="212.6" y="172.2">2.2k</text>
<text x="212.6" y="168.8">R9</text>
<text x="437.1" y="168.3">HDR-M-2.54_1x1</text>
<text x="474.2" y="168.3">HDR-M-2.54_1x1</text>
<text x="48.3" y="175.8">330k</text>
<text x="65" y="175.8">1u</text>
<text x="334.4" y="197.4">D11</text>
<text x="129.8" y="202.3">GS1010FL</text>
<text x="129.8" y="199.2">D4</text>
<text x="334.4" y="200.5">GS1010FL</text>
<text x="129.5" y="213.2">R16</text>
<text x="163.7" y="213.8">U10</text>
<text x="200" y="215">R2</text>
<text x="348.2" y="214.6">22u</text>
<text x="348.2" y="211.4">C25</text>
<text x="406.4" y="214.6">22u</text>
<text x="406.4" y="211.4">C16</text>
<text x="129.5" y="216.4">3.3k</text>
<text x="163.7" y="217">TLP281</text>
<text x="200" y="218.2">3.3k</text>
<text x="390.2" y="219.9">BZV55C12</text>
<text x="390.2" y="216.7">D9</text>
<text x="334.4" y="225.6">D12</text>
<text x="211.4" y="230.9">C8</text>
<text x="334.4" y="228.8">GS1010FL</text>
<text x="390.2" y="230.9">D1</text>
<text x="423.8" y="233.5">C12</text>
<text x="445.4" y="234">47K</text>
<text x="445.5" y="230.6">R11</text>
<text x="87.9" y="239.7">C14</text>
<text x="110.1" y="237.9">R25</text>
<text x="211.4" y="234.1">1n</text>
<text x="335.5" y="239.7">D13</text>
<text x="390.2" y="234.1">BZV55C12</text>
<text x="423.8" y="236.6">1u</text>
<text x="494.2" y="239.3">BZV55C12</text>
<text x="494.2" y="236.1">D2</text>
<text x="87.9" y="242.9">220n</text>
<text x="110.1" y="241.1">3.3k</text>
<text x="122.4" y="243.2">R3</text>
<text x="335.5" y="242.9">BZV55C12</text>
<text x="445.5" y="242.9">R10</text>
<text x="122.4" y="246.4">3.3k</text>
<text x="133" y="249.9">3.3k</text>
<text x="133" y="246.8">R5</text>
<text x="445.4" y="246.3">47K</text>
<text x="494.2" y="250.3">D3</text>
<text x="33.5" y="256.2">HDR-M-2.54_2x4</text>
<text x="33.5" y="253.1">J7</text>
<text x="79.1" y="257.3">C5</text>
<text x="147.9" y="257.3">C2</text>
<text x="177.2" y="257.2">RASPBERRY-PI-PICO_TH COPY</text>
<text x="177.2" y="254.1">1</text>
<text x="435.4" y="257.3">C3</text>
<text x="494.2" y="253.5">BZV55C12</text>
<text x="79.1" y="260.5">220n R22</text>
<text x="86.9" y="263.9">1k</text>
<text x="112.6" y="259.1">C7</text>
<text x="112.6" y="262.3">220n</text>
<text x="133.8" y="260.9">C1</text>
<text x="147.9" y="260.5">220n</text>
<text x="435.4" y="260.5">22n</text>
<text x="133.8" y="264">220n</text>
<text x="381.9" y="267.5">47K</text>
<text x="382" y="264.1">R14</text>
<text x="83.4" y="273.1">R21</text>
<text x="431.8" y="274.4">U3</text>
<text x="83.4" y="276.3">1k</text>
<text x="381.9" y="279.8">47K</text>
<text x="382" y="276.4">R15</text>
<text x="431.8" y="277.4">NCV1124DG</text>
<text x="473.2" y="280.2">R12</text>
<text x="473.2" y="283.4">1k</text>
<text x="398.4" y="290.8">C4</text>
<text x="473.2" y="293.9">1k</text>
<text x="473.2" y="290.8">R13</text>
<text x="251.2" y="297.8">C6</text>
<text x="317.3" y="297.3">LMV324M/TR</text>
<text x="317.3" y="294.4">U8</text>
<text x="385.2" y="297.9">R17</text>
<text x="398.4" y="294">22n</text>
<text x="251.2" y="301">22u</text>
<text x="369.2" y="304.9">R34</text>
<text x="385.2" y="301.1">6.8k</text>
<text x="386.8" y="304.9">R1</text>
<text x="369.2" y="308">10k</text>
<text x="386.8" y="308">10k</text>
<text x="259.8" y="315.5">R4</text>
<text x="259.8" y="318.6">390</text>
<text x="427.8" y="322.2">51K</text>
<text x="427.8" y="318.8">R42</text>
<text x="259" y="329.7">C17</text>
<text x="273.1" y="329.7">C18</text>
<text x="427.8" y="329.3">R41</text>
<text x="259" y="332.8">220n</text>
<text x="273.1" y="332.8">1n</text>
<text x="427.8" y="332.7">47K</text>
<text x="224.5" y="359.2">1k</text>
<text x="224.5" y="356">R6</text>
<text x="251.8" y="363">Q5</text>
<text x="250.8" y="366.3">2N7002LT7G</text>
<text x="258" y="371.9">R7</text>
<text x="357.7" y="371.5">D6</text>
<text x="258" y="375.1">1k</text>
<text x="357.7" y="374.7">GS1010FL</text>
<text x="176.9" y="383.9">1k</text>
<text x="176.9" y="380.7">R18</text>
<text x="284.3" y="382.2">2N7002LT7G</text>
<text x="285.3" y="378.8">Q1</text>
<text x="211.2" y="387.6">Q2</text>
<text x="321.5" y="389.5">R20</text>
<text x="359.4" y="387.6">Q3</text>
<text x="210.3" y="391">2N7002LT7G</text>
<text x="321.5" y="392.7">1k</text>
<text x="358.4" y="391">2N7002LT7G</text>
<text x="235.1" y="419.5">R19</text>
<text x="196.7" y="422.8">R24</text>
<text x="235.1" y="422.7">10k</text>
<text x="101.5" y="429.8">1k</text>
<text x="101.5" y="426.4">R23</text>
<text x="196.7" y="426.2">10k</text>
<text x="195.5" y="437.3">C20</text>
<text x="209.6" y="437.3">C21</text>
<text x="233.5" y="436.9">2.2k</text>
<text x="233.5" y="433.7">R28</text>
<text x="100.3" y="440.8">C10</text>
<text x="100.3" y="444">220n</text>
<text x="114.4" y="440.8">C11</text>
<text x="114.4" y="444">1n</text>
<text x="195.5" y="440.4">220n</text>
<text x="209.6" y="440.4">1n</text>
</g>
<g font-size="3.2">
<text x="336.9" y="15.6">1</text>
<text x="336.9" y="22.6">3</text>
<text x="336.9" y="19.1">2</text>
<text x="232.6" y="47.3">2</text>
<text x="232.6" y="50.9">1</text>
<text x="188" y="65.7" transform="rotate(-90 188 65.7)">1</text>
<text x="191.6" y="65.7" transform="rotate(-90 191.6 65.7)">2</text>
<text x="195.1" y="65.7" transform="rotate(-90 195.1 65.7)">3</text>
<text x="491.8" y="63.7" transform="rotate(-90 491.8 63.7)">5</text>
<text x="493.5" y="72.5" transform="rotate(-90 493.5 72.5)">GND</text>
<text x="439.2" y="142.6">1</text>
<text x="490.4" y="142.6">1</text>
<text x="300.1" y="147.5">1</text>
<text x="300.1" y="151.8">2</text>
<text x="300.1" y="155.3">3</text>
<text x="300.1" y="158.8">4</text>
<text x="174.2" y="165.9">4</text>
<text x="177.7" y="167.6">V-</text>
<text x="388.4" y="172.9">1</text>
<text x="439.2" y="172.6">1</text>
<text x="476.2" y="172.6">1</text>
<text x="370.5" y="174.3">ADJ/GND</text>
<text x="28.9" y="262.5">1</text>
<text x="39.6" y="262.5">2</text>
<text x="28.9" y="266.1">3</text>
<text x="28.9" y="269.6">5</text>
<text x="39.6" y="266.1">4</text>
<text x="39.6" y="269.6">6</text>
<text x="28.9" y="273.1">7</text>
<text x="39.6" y="273.1">8</text>
<text x="417.6" y="292.9">4</text>
<text x="421.1" y="294.6">GND</text>
</g>
<g font-size="3.2" fill="#00f">
<text x="310" y="28.3">1</text>
<text x="310" y="31.8">2</text>
<text x="310" y="35.3">3</text>
<text x="313.5" y="30.1">1</text>
<text x="313.5" y="33.6">2</text>
<text x="310" y="38.9">4</text>
<text x="313.5" y="37.1">3</text>
<text x="313.5" y="40.6">4</text>
<text x="310" y="42.4">5</text>
<text x="310" y="45.9">6</text>
<text x="313.5" y="44.2">5</text>
<text x="313.5" y="47.7">6</text>
<text x="310" y="49.5">7</text>
<text x="310" y="53">8</text>
<text x="313.5" y="51.2">7</text>
<text x="310" y="56.5">9</text>
<text x="313.5" y="54.8">8</text>
<text x="313.5" y="58.3">9</text>
<text x="308" y="60">10</text>
<text x="308" y="63.6">11</text>
<text x="313.5" y="61.8">10</text>
<text x="313.5" y="65.3">11</text>
<text x="484.7" y="63.7" transform="rotate(-90 484.7 63.7)">7</text>
<text x="488.2" y="63.7" transform="rotate(-90 488.2 63.7)">6</text>
<text x="308" y="67.1">12</text>
<text x="308" y="70.6">13</text>
<text x="313.5" y="68.9">12</text>
<text x="308" y="74.2">14</text>
<text x="308" y="77.7">15</text>
<text x="313.5" y="72.4">13</text>
<text x="313.5" y="75.9">14</text>
<text x="486.5" y="75.5" transform="rotate(-90 486.5 75.5)">VIOUT</text>
<text x="490" y="77.9" transform="rotate(-90 490 77.9)">FAULT#</text>
<text x="308" y="81.2">16</text>
<text x="313.5" y="79.4">15</text>
<text x="313.5" y="83">16</text>
<text x="308" y="84.7">17</text>
<text x="308" y="88.3">18</text>
<text x="313.5" y="86.5">17</text>
<text x="483" y="87.3" transform="rotate(-90 483 87.3)">IP+</text>
<text x="486.5" y="87.3" transform="rotate(-90 486.5 87.3)">IP+</text>
<text x="490" y="87.3" transform="rotate(-90 490 87.3)">IP</text>
<text x="493.5" y="87.3" transform="rotate(-90 493.5 87.3)">IP</text>
<text x="308" y="91.8">19</text>
<text x="308" y="95.3">20</text>
<text x="313.5" y="90">18</text>
<text x="313.5" y="93.6">19</text>
<text x="481.2" y="90.8" transform="rotate(-90 481.2 90.8)">1</text>
<text x="484.7" y="90.8" transform="rotate(-90 484.7 90.8)">2</text>
<text x="488.2" y="90.8" transform="rotate(-90 488.2 90.8)">3</text>
<text x="491.8" y="90.8" transform="rotate(-90 491.8 90.8)">4</text>
<text x="308" y="98.8">21</text>
<text x="313.5" y="97.1">20</text>
<text x="313.5" y="100.6">21</text>
<text x="308" y="102.4">22</text>
<text x="308" y="105.9">23</text>
<text x="313.5" y="104.1">22</text>
<text x="313.5" y="107.7">23</text>
<text x="174.2" y="155.3">1</text>
<text x="197.7" y="155.3">8</text>
<text x="174.2" y="158.8">2</text>
<text x="191.5" y="157.1">V+</text>
<text x="174.2" y="162.3">3</text>
<text x="197.7" y="165.9">5</text>
<text x="197.7" y="162.3">6</text>
<text x="353.9" y="165.9">3</text>
<text x="359.1" y="167.3">IN</text>
<text x="378.5" y="167.3">OUT</text>
<text x="388.4" y="165.9">2</text>
<text x="353.9" y="172.9">4</text>
<text x="359.1" y="174.3">TAB</text>
<text x="417.6" y="282.3">1</text>
<text x="417.6" y="285.8">2</text>
<text x="421.1" y="284.1">INADJ</text>
<text x="421.1" y="287.6">IN1</text>
<text x="437.9" y="287.6">OUT1</text>
<text x="448.2" y="285.8">7</text>
<text x="417.6" y="289.3">3</text>
<text x="421.1" y="291.1">IN2</text>
<text x="437.9" y="291.1">OUT2</text>
<text x="448.2" y="292.9">5</text>
<text x="448.2" y="289.3">6</text>
<text x="438.3" y="294.6">DIAG</text>
<text x="303" y="301.7">1</text>
<text x="303" y="305.2">2</text>
<text x="306.5" y="303.5">OUTA</text>
<text x="322.8" y="303.5">OUTD</text>
<text x="333.6" y="305.2">13</text>
<text x="333.6" y="301.7">14</text>
<text x="303" y="308.8">3</text>
<text x="306.5" y="307">-INA</text>
<text x="306.5" y="310.5">+INA</text>
<text x="323.3" y="310.5">+IND</text>
<text x="324.5" y="307">-IND</text>
<text x="333.6" y="308.8">12</text>
<text x="303" y="312.3">4</text>
<text x="303" y="315.8">5</text>
<text x="306.5" y="314">+VS</text>
<text x="306.5" y="317.6">+INB</text>
<text x="323.5" y="317.6">+INC</text>
<text x="326.3" y="314">-VS</text>
<text x="333.6" y="315.8">10</text>
<text x="333.6" y="312.3">11</text>
<text x="303" y="319.3">6</text>
<text x="303" y="322.9">7</text>
<text x="306.5" y="321.1">-INB</text>
<text x="324.7" y="321.1">-INC</text>
<text x="333.6" y="322.9">8</text>
<text x="333.6" y="319.3">9</text>
<text x="306.5" y="324.6">OUTB</text>
<text x="323.1" y="324.6">OUTC</text>
</g>
<g font-size="3.2" fill="#8d2323">
<text x="438.4" y="56.5">14</text>
<text x="453.7" y="58.3">11</text>
<text x="438.4" y="60">12</text>
<text x="440.4" y="65.3">2</text>
<text x="451.9" y="65.3">1</text>
</g>
<g font-size="3.2" fill="#f00">
<text x="481.2" y="63.7" transform="rotate(-90 481.2 63.7)">8</text>
<text x="483" y="71.8" transform="rotate(-90 483 71.8)">VCC</text>
<text x="197.7" y="158.8">7</text>
<text x="440.1" y="284.1">VCC</text>
<text x="448.2" y="282.3">8</text>
</g>
<g font-size="3.2" fill="#800">
<text x="105.1" y="184.7">1</text>
<text x="174.3" y="184.7">2</text>
<text x="243.4" y="184.7">3</text>
<text x="312.6" y="184.7">4</text>
<text x="381.7" y="184.7">5</text>
<text x="67.6" y="219.9">A</text>
<text x="469.4" y="219.9">A</text>
<text x="67.6" y="289">B</text>
<text x="469.4" y="289">B</text>
<text x="67.6" y="358.1">C</text>
<text x="469.4" y="358.1">C</text>
<text x="67.6" y="427.3">D</text>
<text x="469.4" y="427.3">D</text>
<text x="105.1" y="465.6">1</text>
<text x="174.3" y="465.6">2</text>
<text x="243.4" y="465.6">3</text>
<text x="312.6" y="465.6">4</text>
<text x="381.7" y="465.6">5</text>
</g>
<g font-size="2.5" fill="#00f">
<text x="153.7" y="220.6">1</text>
<text x="176.4" y="220.6">4</text>
<text x="153.7" y="227.6">2</text>
<text x="176.4" y="227.6">3</text>
</g>
<g font-size="2.1" fill="#a54b4b">
<text x="158.3" y="260.8">1</text>
<text x="167.3" y="262.5">GP0</text>
<text x="182.9" y="262.5">VBUS</text>
<text x="196.4" y="260.8">40</text>
<text x="158.3" y="264.3">2</text>
<text x="158.3" y="267.8">3</text>
<text x="167.3" y="266">GP1</text>
<text x="167.3" y="269.6">GND</text>
<text x="183.2" y="266">VSYS</text>
<text x="183.9" y="269.6">GND</text>
<text x="196.4" y="267.8">38</text>
<text x="196.4" y="264.3">39</text>
<text x="158.3" y="271.4">4</text>
<text x="158.3" y="274.9">5</text>
<text x="167.3" y="273.1">GP2</text>
<text x="181" y="273.1">3V3 EN</text>
<text x="196.4" y="274.9">36</text>
<text x="196.4" y="271.4">37</text>
<text x="158.3" y="278.4">6</text>
<text x="158.3" y="282">7</text>
<text x="167.3" y="276.6">GP3</text>
<text x="167.3" y="280.2">GP4</text>
<text x="177.4" y="280.2">ADC_VREF</text>
<text x="184.7" y="276.6">3V3</text>
<text x="196.4" y="282">34</text>
<text x="196.4" y="278.4">35</text>
<text x="158.3" y="285.5">8</text>
<text x="167.3" y="283.7">GP5</text>
<text x="167.3" y="287.2">GND</text>
<text x="176.3" y="283.7">GP28/ADC2</text>
<text x="183.9" y="287.2">GND</text>
<text x="196.4" y="285.5">33</text>
<text x="157" y="292.5">10</text>
<text x="158.3" y="289">9</text>
<text x="167.3" y="290.7">GP6</text>
<text x="176.3" y="290.7">GP27/ADC1</text>
<text x="196.4" y="292.5">31</text>
<text x="196.4" y="289">32</text>
<text x="157" y="296.1">11</text>
<text x="157" y="299.6">12</text>
<text x="167.3" y="294.3">GP7</text>
<text x="167.3" y="297.8">GP8</text>
<text x="176.3" y="294.3">GP26/ADC0</text>
<text x="184.2" y="297.8">RUN</text>
<text x="196.4" y="299.6">29</text>
<text x="196.4" y="296.1">30</text>
<text x="157" y="303.1">13</text>
<text x="167.3" y="301.3">GP9</text>
<text x="167.3" y="304.9">GND</text>
<text x="183.2" y="301.3">GP22</text>
<text x="183.9" y="304.9">GND</text>
<text x="196.4" y="303.1">28</text>
<text x="157" y="306.6">14</text>
<text x="157" y="310.2">15</text>
<text x="167.3" y="308.4">GP10</text>
<text x="167.3" y="311.9">GP11</text>
<text x="183.2" y="311.9">GP20</text>
<text x="183.2" y="308.4">GP21</text>
<text x="196.4" y="310.2">26</text>
<text x="196.4" y="306.6">27</text>
<text x="157" y="313.7">16</text>
<text x="157" y="317.2">17</text>
<text x="167.3" y="315.4">GP12</text>
<text x="183.2" y="315.4">GP19</text>
<text x="196.4" y="317.2">24</text>
<text x="196.4" y="313.7">25</text>
<text x="157" y="320.8">18</text>
<text x="167.3" y="319">GP13</text>
<text x="167.3" y="322.5">GND</text>
<text x="183.2" y="319">GP18</text>
<text x="183.9" y="322.5">GND</text>
<text x="196.4" y="320.8">23</text>
<text x="157" y="324.3">19</text>
<text x="157" y="327.8">20</text>
<text x="167.3" y="326">GP14</text>
<text x="167.3" y="329.5">GP15</text>
<text x="183.2" y="329.5">GP16</text>
<text x="183.2" y="326">GP17</text>
<text x="196.4" y="327.8">21</text>
<text x="196.4" y="324.3">22</text>
</g>
</svg>
